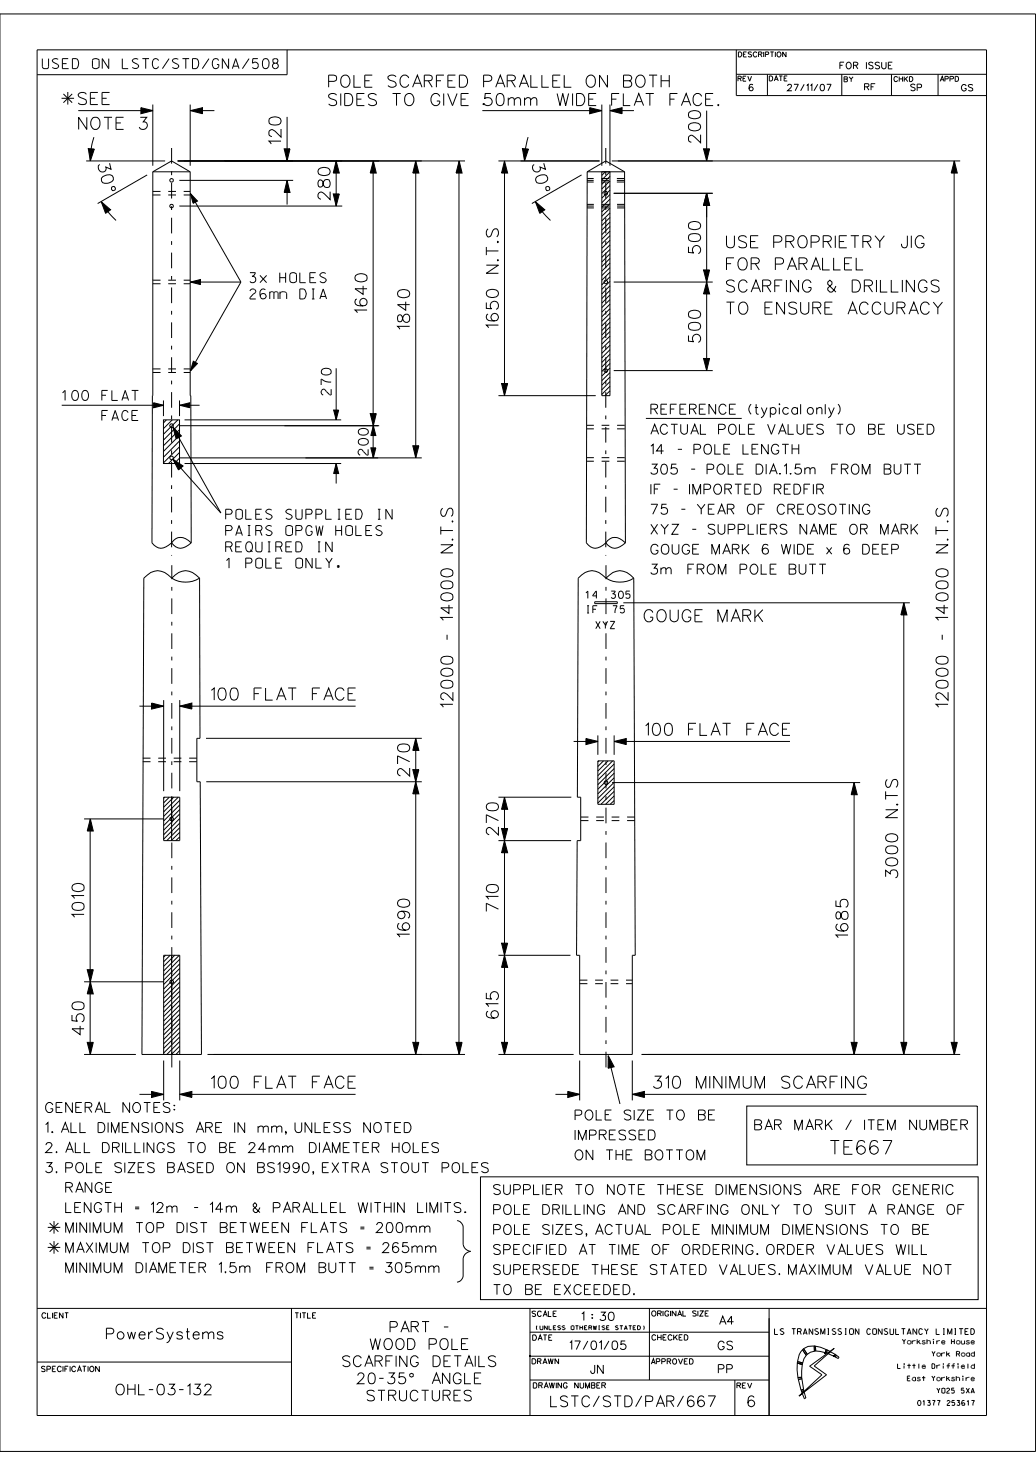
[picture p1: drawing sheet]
<svg xmlns="http://www.w3.org/2000/svg" width="210mm" height="297mm" viewBox="0 0 210 297" stroke-linecap="round" stroke-linejoin="round" font-family="sans-serif">
<g fill="none" stroke="#000" stroke-width=".2">
<path d="M0 2.8h209.9v291.4h-209.9zM7.5 10.1h192.5v276.9h-192.5zM12.5 19.9h2.5M12.9 19l1.7 1.8M13.7 18.7v2.5M14.6 19l-1.7 1.8M58.2 10.1v5h-50.7M149.3 15.1h50.7M149.3 10.1v9.3h50.7M155.6 15.1v4.3M170.6 15.1v4.3M180.7 15.1v4.3"/>
<path d="M190.1 15.1v4.3M15.9 22.4h15.1M17.5 32.6h16M19 27.8a17.2 17.2 0 0 0-.7 4.8M29.8 35.5l-10 5.8M31 34.8v45.4l-.2 29.9a2.15 2.15 0 0 0 3.4 .4l.6-.4M31 34.8h7.5M31 34.8l3.8-2.2 3.7 2.2M31 21.2v12.4M36 32.6h58.3M36.3 36.6h23.1M38.5 34.8v45.4h.2l.1 29.9"/>
<path d="M38.5 22.4h5M38.5 21.2v12.4M38.6 39.2l10.2 18M58.2 23.7v8.9M58.2 36.6v4.9M68.1 32.6v9.2M75.6 32.6v60.2M84.3 32.6v60.2M93 32.6v181.2M97.8 22.4h24.2M101 32.6h20.6M102.3 32.6v47.6"/>
<path d="M107 27.8a15.4 15.4 0 0 0-.7 4.8M117.9 35.5l-10.1 5.8M119 34.8l-.1 75.3a2.15 2.15 0 0 0 3.3 .4l.6-.4M119 34.8l3.8-2.2 3.8 2.2M119 34.8h7.6M122 21.2v12.4M122 34.8v45.4h1.6v-45.4l-1.6 1.7M122.7 34.8l-.7 .7M123.6 21.2v12.4M123.6 39.4l-1.6 1.7M123.6 38.6l-1.6 1.6M123.6 37.6l-1.6 1.6"/>
<path d="M123.6 36.7l-1.6 1.6M123.6 35.8l-1.6 1.6M123.6 22.4h4.9M124 32.6h70.6M124.4 39.2h20.1M126.6 34.8l.2 75.3M143.2 22.4v10.2M143.2 39.2v35.9M193.4 32.6v181.2M20.5 40.9a15.2 15.2 0 0 0 3 3.8M36.3 41.8h33.1M38.6 57.2h10.2"/>
<path d="M48.8 57.2l-10.2 18M108.5 40.9a16.8 16.8 0 0 0 3.1 3.8M123.6 59.8l-1.6 1.7M123.6 58.9l-1.6 1.6M123.6 57.9l-1.6 1.7M123.6 57.1l-1.6 1.6M123.6 56.1l-1.6 1.6M123.6 55.2l-1.6 1.6M123.6 54.3l-1.6 1.6M123.6 53.3l-1.6 1.7M123.6 52.4l-1.6 1.6M123.6 51.5l-1.6 1.6"/>
<path d="M123.6 50.6l-1.6 1.6M123.6 49.6l-1.6 1.7M123.6 48.7l-1.6 1.6M123.6 47.8l-1.6 1.6M123.6 46.9l-1.6 1.6M123.6 45.9l-1.6 1.7M123.6 45l-1.6 1.6M123.6 44.1l-1.6 1.6M123.6 43.2l-1.6 1.6M123.6 42.2l-1.6 1.6M123.6 41.3l-1.6 1.7M123.6 40.4l-1.6 1.6"/>
<path d="M124.4 57.2h20.1M68.1 74.7v10.4M123.6 79.2l-1 1M123.6 78.3l-1.6 1.7M123.6 77.4l-1.6 1.6M123.6 76.4l-1.6 1.7M123.6 75.6l-1.6 1.6M123.6 74.6l-1.6 1.6M123.6 73.7l-1.6 1.6M123.6 72.8l-1.6 1.6M123.6 71.8l-1.6 1.7M123.6 70.9l-1.6 1.6"/>
<path d="M123.6 70l-1.6 1.6M123.6 69.1l-1.6 1.6M123.6 68.1l-1.6 1.7M123.6 67.2l-1.6 1.6M123.6 66.3l-1.6 1.6M123.6 65.4l-1.6 1.6M123.6 64.4l-1.6 1.7M123.6 63.5l-1.6 1.6M123.6 62.6l-1.6 1.6M123.6 61.7l-1.6 1.6M123.6 60.7l-1.6 1.6M124.4 75.1h20.1"/>
<path d="M12.5 82.2h20.6M33.1 85.1h3.3v8.9h-3.3zM33.1 81.2v3.2M33.7 85.1l-.6 .7M34.9 85.1l-1.8 1.8M35 86.6l9.8 17.4-9.8-10.9M36.1 85.1l-3 2.9M36.3 92.8h49.2M36.3 86.3h40.6M36.4 92.9l-1.1 1.1M36.4 91.7l-2.3 2.3M36.4 90.6l-3.3 3.2"/>
<path d="M36.4 89.4l-3.3 3.3M36.4 88.3l-3.3 3.2M36.4 87.1l-3.3 3.3M36.4 85.9l-3.3 3.3M36.4 82.2h4.1M36.4 81.2v3.2M37.4 85.1h31.8M37.4 94h31.8M68.1 94v4M101 80.2h19.8M123.6 80.2h.1M130.9 84.8h19.5"/>
<path d="M157.9 81.9h.2zM34.8 110.1a2.15 2.15 0 0 0 3.4 .4l.6-.4M34.8 110.1a2.12 2.12 0 0 1 3.4-.6l.6 .6M34.8 117.2a3.4 3.4 0 0 0-4.9-.6l-.7 .6-.4 96.6h12l-.2-55.3h-.7v-8.8h.6v-32.5M34.8 117.2a3.3 3.3 0 0 1 4.9-.6l.8 .6M34.8 117.2a5.3 5.3 0 0 0 5.7 0M122.8 110.1a2.15 2.15 0 0 0 3.4 .4l.6-.4M122.8 110.1a2.12 2.12 0 0 1 3.4-.6l.6 .6M122.8 117.2a3.3 3.3 0 0 0-4.9-.6l-.7 .6-.2 44.4h.7v8.8h-.7l-.1 23.3h.6v20.1h10.7v-20.1h.6l-.3-76.5M122.8 117.2a3.3 3.3 0 0 1 5-.6l.7 .6M122.8 117.2a5.3 5.3 0 0 0 5.7 0M120.5 122h4.6v.4h-4.6z"/>
<path d="M126.3 122.2h58.1M183.2 122.2v91.6M28.3 143.2h4.9M33.2 141.9v18.5M36.4 141.9v18.5M36.4 143.2h35.7M41.8 149.7h43.7M41.8 158.5h43.7M84.3 149.7v64.1M116.3 150.3h4.9M121.2 149.1v3.9M121.2 154.3h3.3v8.8h-3.3z"/>
<path d="M121.4 154.3l-.2 .2M122.3 154.3l-1.1 1.1M123.3 154.3l-2.1 2M124.1 158.7h50.3M124.2 154.3l-3 3M124.5 149.1v3.9M124.5 159.5l-3.3 3.3M124.5 158.6l-3.3 3.3M124.5 157.7l-3.3 3.2M124.5 156.7l-3.3 3.3M124.5 155.8l-3.3 3.3M124.5 154.9l-3.3 3.2"/>
<path d="M124.5 150.3h35.6M173.1 158.7v55.1M17 166h16.2M18.3 166v47.8M33.2 161.6h3.2v8.8h-3.2zM33.4 161.6l-.2 .2M34.3 161.6l-1.1 1.2M34.8 161.6v8.8M35.2 161.6l-2 2.1M36.1 161.6l-2.9 3M36.4 169.7l-.8 .7M36.4 168.7l-1.7 1.7"/>
<path d="M36.4 167.8l-2.6 2.6M36.4 166.9l-3.2 3.2M36.4 165.9l-3.2 3.3M36.4 165l-3.2 3.3M36.4 164.1l-3.2 3.3M36.4 163.2l-3.2 3.2M36.4 162.3l-3.2 3.2M101 161.6h14.8M101 170.4h14.8M102.3 161.6v52.2M124.5 162.3l-.8 .8M124.5 161.4l-1.7 1.7"/>
<path d="M124.5 160.4l-2.7 2.7M17 199h16.2M33.6 193.7l-.4 .3M34.5 193.7l-1.3 1.3M34.8 193.7v20.1M35.4 193.7l-2.2 2.2M36.3 193.7l-3.1 3.1M36.4 199.1l-3.2 3.3M36.4 198.2l-3.2 3.3M36.4 197.3l-3.2 3.2M36.4 196.3l-3.2 3.3M36.4 195.4l-3.2 3.3"/>
<path d="M36.4 194.5l-3.2 3.3M101 193.7h14.6M17 213.8h10.5M33.2 213.8v-20.1h3.2v20.1M33.2 215v8.1M36.4 215v8.1M36.4 213l-.7 .8M36.4 212.1l-1.7 1.7M36.4 211.1l-2.6 2.7M36.4 210.2l-3.2 3.3M36.4 209.3l-3.2 3.2M36.4 208.4l-3.2 3.2"/>
<path d="M36.4 207.4l-3.2 3.3M36.4 206.5l-3.2 3.3M36.4 205.6l-3.2 3.3M36.4 204.7l-3.2 3.2M36.4 203.7l-3.2 3.3M36.4 202.8l-3.2 3.3M36.4 201.9l-3.2 3.3M36.4 200.9l-3.2 3.3M36.4 200.1l-3.2 3.2M42.1 213.8h52.2M101 213.8h15.3M117.5 215v8.1"/>
<path d="M123.3 214l2.4 9.8M128.2 215v8.1M130 213.8h64.6M28.3 221.9h4.9M36.4 221.9h35.7M97.4 238.6h100.9v24.9h-100.9zM112.6 221.9h4.9M128.2 221.9h47.4M151.4 224.2h46.7v12h-46.7zM9.7 248.8h2.5M9.7 252.9h2.5M10.1 247.9l1.7 1.8"/>
<path d="M10.1 252l1.7 1.8M10.9 247.6v2.5M10.9 251.6v2.6M11.8 247.9l-1.7 1.8M11.8 252l-1.7 1.8M92.7 247.4v.1a1.62 1.62 0 0 1 1.2 1.2M93.9 248.6v3.7M7.5 276.1h51.6M7.5 265.3h192.5M59.1 265.2v21.8M107.4 274.9h48.5M107.4 270.1h48.5"/>
<path d="M107.4 279.8h48.5M107.4 265.3v21.7M131.6 265.3v14.5M149 279.8v7.2M155.9 265.3v21.8M161.6 276.3v1.4l.1 1.6M161.6 276.3l1 .3M161.6 276.3h.1M161.7 276l-.1 .3M161.7 276h.1M161.7 276l1 .3M161.7 279.3h.1"/>
<path d="M161.7 279.3l.1 .3M161.8 279.6h.1M161.8 279.6l.6 2.2M162.5 279.2l-.8 .1M162.5 279.2v.3M162.5 279.5h.1M162.5 279.5l-.7 .1M162.5 279.5l.4 2.1M162.6 276.6l-.1 2.6M162.6 276.6h.1M162.7 273.6l-.7 1-.3 1.4M162.7 273.6l.7 1.2"/>
<path d="M162.7 273.6h.1M162.7 276.3h.1M162.7 276.3l-.1 .3M162.9 273.4l-.2 .2M162.9 273.4h.1M162.9 273.4l.7 1.2M163.4 274.8l-.4 .7-.3 .8M163.4 274.8h.1M163.6 274.6h.1M163.6 274.6l-.2 .2M164.1 277l5-3.7-4.1 3.6 2.5 1.8-5.5 4.3 4.6-4.3zM165 272.9l-1.2 .1-.9 .4"/>
<path d="M165 272.9l.1 1M165 272.9h.1M165 272.9h.3M165.1 273.9l-.8 .2-.7 .5M165.1 273.9h.1M165.3 272.9l1 .2 1.2 .5M165.3 272.9h.1M165.3 272.9v1M165.3 273.9l2 .3M165.3 273.9h.1M165.3 273.9h-.2M167.3 274.2h.1"/>
<path d="M167.3 274.2l.2 .1M167.5 273.6h.1M167.5 273.6l-.2 .6M167.5 273.6l.2 .1M167.5 274.3h.1M167.7 273.7l-.2 .6M167.7 273.7h.1M167.7 273.7l.6 .3-.6 .4-.2-.1M169.1 275h.1M169.1 275l.2 .1M169.3 274.6h.1M169.3 274.6l-1-.5-.4 .3 1.2 .6"/>
<path d="M169.3 274.6l-.2 .4M169.3 274.6l.2 .1M169.3 275.1l.6 .3M169.5 274.7h.1M169.5 274.7l-.2 .4M169.5 274.7l.6 .4-.2 .3M169.9 275.4h.1M152.8 283.3a.6 .6 0 0 0-.9-.2 1.73 1.73 0 0 0 0 2 .68 .68 0 0 0 1-.3 .68 .68 0 0 0-.4-1 .68 .68 0 0 0-.9 .7M162.4 281.8h.1M162.4 281.8l.1 .3M162.6 282.5l.4-.3 .3 1.2-.2 .2zM162.9 281.6h.1"/>
<path d="M162.9 281.6l-.5 .2M162.9 281.6v.3M162.9 281.9h.1M162.9 281.9l-.4 .2M162.9 281.9l.1 .2-.4 .3-.1-.3M163.1 283.6h.1"/>
<circle cx="34.8" cy="36.6" r=".36"/>
<circle cx="122.8" cy="39.2" r=".37"/>
<circle cx="34.8" cy="41.8" r=".36"/>
<circle cx="122.8" cy="57.2" r=".37"/>
<circle cx="122.8" cy="75.1" r=".36"/>
<circle cx="34.8" cy="92.8" r=".36"/>
<circle cx="34.8" cy="86.3" r=".36"/>
<circle cx="122.8" cy="158.7" r=".36"/>
<circle cx="34.8" cy="166" r=".36"/>
<circle cx="34.8" cy="199.1" r=".36"/>
</g>
<g fill="#000">
<path d="M107.3 274.8h.3v.3h-.3z" fill-rule="evenodd"/>
<path d="M167.1 274.1h.3v.3h-.3z" fill-rule="evenodd"/>
<path d="M169 274.8h.3v.3h-.3z" fill-rule="evenodd"/>
</g>
<g fill="none" stroke="#000" stroke-width=".2" stroke-dasharray="1.6 1.6" stroke-linecap="butt">
<path d="M31 38.8h7.5M31 39.5h7.5M126.6 36.6h-7.6M126.6 36.2h-7.6M126.6 36.9h-7.6M31 56.8h7.5M31 57.5h7.5M126.6 41.8h-7.6M126.6 41.4h-7.6M126.6 42.2h-7.6M31 74.8h7.5M31 75.5h7.5"/>
<path d="M126.6 86.2h-7.6M126.6 86.9h-7.6M126.6 92.8h-7.6M126.6 93.5h-7.6M39.9 154.4h-11M39.9 153.7h-11M117.7 165.6h11M117.7 166.4h11M117.5 198.7h10.7M117.5 199.4h10.7"/>
</g>
<path d="M34.8 30v82.6M122.8 30v82.6M34.8 216.4v-101.8M122.8 216.4v-101.8" fill="none" stroke="#000" stroke-width=".2" stroke-dasharray="3.2 1.6 .8 1.6" stroke-linecap="butt"/>
<g fill="#000" stroke="#000" stroke-width=".2">
<path d="M17.9 30.1l1.2 .1-.8 2.4zM28.6 21.8l2.4 .6-2.4 .7zM38.6 22.4l2.4-.6v1.3zM58.2 36.6l.6 2.4h-1.2zM57.6 30.2h1.2l-.6 2.4zM68.1 32.6l.7 2.5h-1.3zM67.5 39.3h1.3l-.7 2.5zM75.7 32.6l.6 2.5h-1.3zM84.3 32.6l.6 2.5h-1.2zM93.1 32.6l.6 2.5h-1.3zM102.3 32.6l.6 2.5h-1.2zM105.9 30.1l1.2 .1-.8 2.4z"/>
<path d="M119.5 21.8l2.5 .6-2.5 .7zM123.6 22.4l2.5-.6v1.3zM142.6 30.2h1.2l-.6 2.4zM193.4 32.6l.6 2.5h-1.2zM20.5 40.9l1.9 1.6-1 .8zM38.6 39.2l1.4 1.6-.9 .4zM38.6 57.2l2-.5v1zM108.5 40.9l1.9 1.6-1 .8zM143.2 39.2l.6 2.4h-1.2zM143.2 57.2l.6 2.4h-1.2zM142.6 54.7h1.2l-.6 2.5zM39.2 73.2l.8 .5-1.4 1.5z"/>
<path d="M101.7 77.8h1.2l-.6 2.4zM142.6 72.7h1.2l-.6 2.4zM31.1 81.7l2.1 .5-2.1 .5zM35 86.6l1.8 1.8-1.1 .6zM35 93.1l2.1 1.4-.9 .8zM36.4 82.2l2.1-.5v1zM68.1 94l.5 2h-1zM67.6 83.1h1l-.5 2zM75.7 86.3l.5 2h-1zM75.2 90.8h1l-.5 2zM75 83.9h1.3l-.6 2.4zM83.7 90.4h1.2l-.6 2.4z"/>
<path d="M183.2 122.2l.6 2.5h-1.2zM30.7 142.5l2.5 .7-2.5 .6zM36.4 143.2l2.5-.7v1.3zM84.3 149.7l.6 2.4h-1.2zM83.7 156h1.2l-.6 2.5zM118.8 149.7l2.4 .6-2.4 .7zM124.5 150.3l2.4-.6v1.3zM18.3 166l.6 2.5h-1.2zM84.3 158.5l.6 2.4h-1.2zM102.3 170.4l.6 2.5h-1.2zM102.3 161.6l.6 2.5h-1.2zM101.7 168h1.2l-.6 2.4z"/>
<path d="M173.1 158.7l.7 2.4h-1.3zM17.7 196.6h1.2l-.6 2.4zM102.3 193.7l.6 2.4h-1.2zM101.7 191.2h1.2l-.6 2.5zM18.3 199l.6 2.5h-1.2zM17.7 211.3h1.2l-.6 2.5zM83.7 211.3h1.2l-.6 2.5zM92.4 211.3h1.3l-.6 2.5zM101.7 211.3h1.2l-.6 2.5zM123.3 214l1.2 2.3-1.2 .3zM172.5 211.3h1.3l-.7 2.5zM182.6 211.3h1.2l-.6 2.5z"/>
<path d="M192.8 211.3h1.2l-.6 2.5zM30.7 221.3l2.5 .6-2.5 .6zM36.4 221.9l2.5-.6v1.2zM115.1 221.3l2.4 .6-2.4 .6zM128.2 221.9l2.4-.6v1.2z"/>
</g>
<text font-size="8.1" x="91.2" y="257.8">}</text>
<text font-size="2.8" x="168.3" y="234">TE667</text>
<g font-size="2.5">
<text x="66.6" y="17.7">POLE SCARFED PARALLEL ON BOTH</text>
<text x="15.9" y="21.2">SEE</text>
<text x="66.6" y="21.4">SIDES TO GIVE 50mm WIDE FLAT FACE.</text>
<text x="97.8" y="21.2">.</text>
<text x="16" y="26.2">NOTE 3</text>
<text x="57" y="29.2" transform="rotate(-90 57 29.2)">120</text>
<text x="142" y="29" transform="rotate(-90 142 29)">200</text>
<text x="19.8" y="33.5" transform="rotate(76 19.8 33.5)">30%%d</text>
<text x="107.8" y="33.5" transform="rotate(76 107.8 33.5)">30%%d</text>
<text x="66.9" y="40.5" transform="rotate(-90 66.9 40.5)">280</text>
<text x="142" y="51.4" transform="rotate(-90 142 51.4)">500</text>
<text x="147.3" y="50.3">USE PROPRIETRY JIG</text>
<text x="147.3" y="54.7">FOR PARALLEL</text>
<text x="147.3" y="59.2">SCARFING &amp; DRILLINGS</text>
<text x="74.4" y="63.4" transform="rotate(-90 74.4 63.4)">1640</text>
<text x="147.3" y="63.7">TO ENSURE ACCURACY</text>
<text x="83" y="66.7" transform="rotate(-90 83 66.7)">1840</text>
<text x="101" y="66.5" transform="rotate(-90 101 66.5)">1650 N.T.S</text>
<text x="142" y="69.4" transform="rotate(-90 142 69.4)">500</text>
<text x="130.6" y="126.1">GOUGE MARK</text>
<text x="42.8" y="141.9">100 FLAT FACE</text>
<text x="91.8" y="143.4" transform="rotate(-90 91.8 143.4)">12000 - 14000 N.T.S</text>
<text x="192.2" y="143.4" transform="rotate(-90 192.2 143.4)">12000 - 14000 N.T.S</text>
<text x="130.9" y="149.1">100 FLAT FACE</text>
<text x="83" y="157.4" transform="rotate(-90 83 157.4)">270</text>
<text x="101" y="169.3" transform="rotate(-90 101 169.3)">270</text>
<text x="182" y="178" transform="rotate(-90 182 178)">3000 N.TS</text>
<text x="17.1" y="186" transform="rotate(-90 17.1 186)">1010</text>
<text x="101" y="184.8" transform="rotate(-90 101 184.8)">710</text>
<text x="83" y="190" transform="rotate(-90 83 190)">1690</text>
<text x="171.9" y="190.1" transform="rotate(-90 171.9 190.1)">1685</text>
<text x="17.1" y="209.7" transform="rotate(-90 17.1 209.7)">450</text>
<text x="101" y="206.4" transform="rotate(-90 101 206.4)">615</text>
<text x="42.9" y="220.6">100 FLAT FACE</text>
<text x="132.5" y="220.6">310 MINIMUM SCARFING</text>
</g>
<g font-size="2.2">
<text x="21.6" y="271.5">PowerSystems</text>
<text x="75" y="273.6">WOOD POLE</text>
<text x="79.1" y="270.1">PART -</text>
<text x="69.5" y="277.1">SCARFING DETAILS</text>
<text x="72.4" y="280.5">20-35^ ANGLE</text>
<text x="23.5" y="282.8">OHL-03-132</text>
<text x="74.4" y="284">STRUCTURES</text>
<text x="111.6" y="285.2">LSTC/STD/PAR/667</text>
</g>
<text font-size="2.1" x="153" y="229.1">BAR MARK / ITEM NUMBER</text>
<g font-size="2">
<text x="8.6" y="13.9">USED ON LSTC/STD/GNA/508</text>
<text x="50.7" y="57.3">3x HOLES</text>
<text x="50.7" y="60.6">26mn DIA</text>
<text x="12.5" y="81.2">100 FLAT</text>
<text x="67.1" y="80.1" transform="rotate(-90 67.1 80.1)">270</text>
<text x="131.9" y="84">REFERENCE (typical only)</text>
<text x="20.7" y="85.3">FACE</text>
<text x="131.9" y="88">ACTUAL POLE VALUES TO BE USED</text>
<text x="74.6" y="92.3" transform="rotate(-90 74.6 92.3)">200</text>
<text x="131.9" y="92.1">14 - POLE LENGTH</text>
<text x="131.9" y="96.1">305 - POLE DIA.1.5m FROM BUTT</text>
<text x="131.9" y="100.2">IF - IMPORTED REDFIR</text>
<text x="45.8" y="105.3">POLES SUPPLIED IN</text>
<text x="131.9" y="104.3">75 - YEAR OF CREOSOTING</text>
<text x="45.8" y="108.6">PAIRS OPGW HOLES</text>
<text x="45.8" y="111.9">REQUIRED IN</text>
<text x="131.9" y="108.3">XYZ - SUPPLIERS NAME OR MARK</text>
<text x="131.9" y="112.4">GOUGE MARK 6 WIDE x 6 DEEP</text>
<text x="45.8" y="115.2">1 POLE ONLY.</text>
<text x="131.9" y="116.4">3m FROM POLE BUTT</text>
<text x="9.3" y="225.5">GENERAL NOTES:</text>
<text x="116.6" y="227.1">POLE SIZE TO BE</text>
<text x="9.3" y="229.6">1. ALL DIMENSIONS ARE IN mm, UNLESS NOTED</text>
<text x="9.3" y="233.7">2. ALL DRILLINGS TO BE 24mm DIAMETER HOLES</text>
<text x="116.6" y="231.1">IMPRESSED</text>
<text x="9.3" y="237.7">3. POLE SIZES BASED ON BS1990, EXTRA STOUT POLES</text>
<text x="116.6" y="235.2">ON THE BOTTOM</text>
<text x="11" y="241.8">RANGE</text>
<text x="11" y="245.8">LENGTH = 12m - 14m &amp; PARALLEL WITHIN LIMITS.</text>
<text x="100.1" y="242.2">SUPPLIER TO NOTE THESE DIMENSIONS ARE FOR GENERIC</text>
<text x="11" y="249.9">MINIMUM TOP DIST BETWEEN FLATS = 200mm</text>
<text x="100.1" y="246.2">POLE DRILLING AND SCARFING ONLY TO SUIT A RANGE OF</text>
<text x="100.1" y="250.3">POLE SIZES, ACTUAL POLE MINIMUM DIMENSIONS TO BE</text>
<text x="11" y="258">MINIMUM DIAMETER 1.5m FROM BUTT = 305mm</text>
<text x="11" y="253.9">MAXIMUM TOP DIST BETWEEN FLATS = 265mm</text>
<text x="100.1" y="254.3">SPECIFIED AT TIME OF ORDERING. ORDER VALUES WILL</text>
<text x="100.1" y="258.4">SUPERSEDE THESE STATED VALUES. MAXIMUM VALUE NOT</text>
<text x="100.1" y="262.4">TO BE EXCEEDED.</text>
</g>
<g font-size="1.7">
<text x="117.9" y="267.7">1 : 30</text>
<text x="145.9" y="268.5">A4</text>
<text x="115.5" y="273.6">17/01/05</text>
<text x="145.6" y="273.6">GS</text>
<text x="119.7" y="278.5">JN</text>
<text x="145.6" y="278.4">PP</text>
</g>
<g font-size="1.5">
<text x="118.7" y="121.3">14</text>
<text x="118.7" y="124.3">IF</text>
<text x="123.9" y="121.3">305</text>
<text x="124.3" y="124.3">75</text>
<text x="120.8" y="127.4">XYZ</text>
</g>
<g font-size="1.3">
<text x="170.3" y="13.9">FOR ISSUE</text>
<text x="151.9" y="18.4">6</text>
<text x="159.6" y="18.4">27/11/07</text>
<text x="175.3" y="18.3">RF</text>
<text x="184.6" y="18.4">SP</text>
<text x="194.9" y="18.4">GS</text>
</g>
<text font-size="1.2" x="157" y="270.5">LS TRANSMISSION CONSULTANCY LIMITED</text>
<g font-size="1.1">
<text x="8.5" y="267.2">CLIENT</text>
<text x="59.8" y="267.2">TITLE</text>
<text x="107.9" y="266.9">SCALE</text>
<text x="132.1" y="266.8">ORIGINAL SIZE</text>
<text x="108" y="271.7">DATE</text>
<text x="132.2" y="271.7">CHECKED</text>
<text x="8.4" y="278.1">SPECIFICATION</text>
<text x="107.9" y="276.5">DRAWN</text>
<text x="108.1" y="281.4">DRAWING NUMBER</text>
<text x="132" y="276.6">APPROVED</text>
<text x="149.4" y="281.4">REV</text>
</g>
<g font-size="1">
<text x="149.7" y="11.5">DESCRIPTION</text>
<text x="149.6" y="16.5">REV</text>
<text x="155.9" y="16.4">DATE</text>
<text x="171.1" y="16.6">BY</text>
<text x="181.2" y="16.5">CHKD</text>
<text x="190.6" y="16.5">APPD</text>
<text x="182.9" y="272.5">Yorkshire House</text>
<text x="188.9" y="275">York Road</text>
<text x="182" y="277.5">Little Driffield</text>
<text x="183.9" y="279.9">East Yorkshire</text>
<text x="186" y="284.9">01377 253617</text>
<text x="189.9" y="282.4">YO25 5XA</text>
</g>
<text font-size=".8" x="108.6" y="269.6">(UNLESS OTHERWISE STATED)</text>
</svg>
